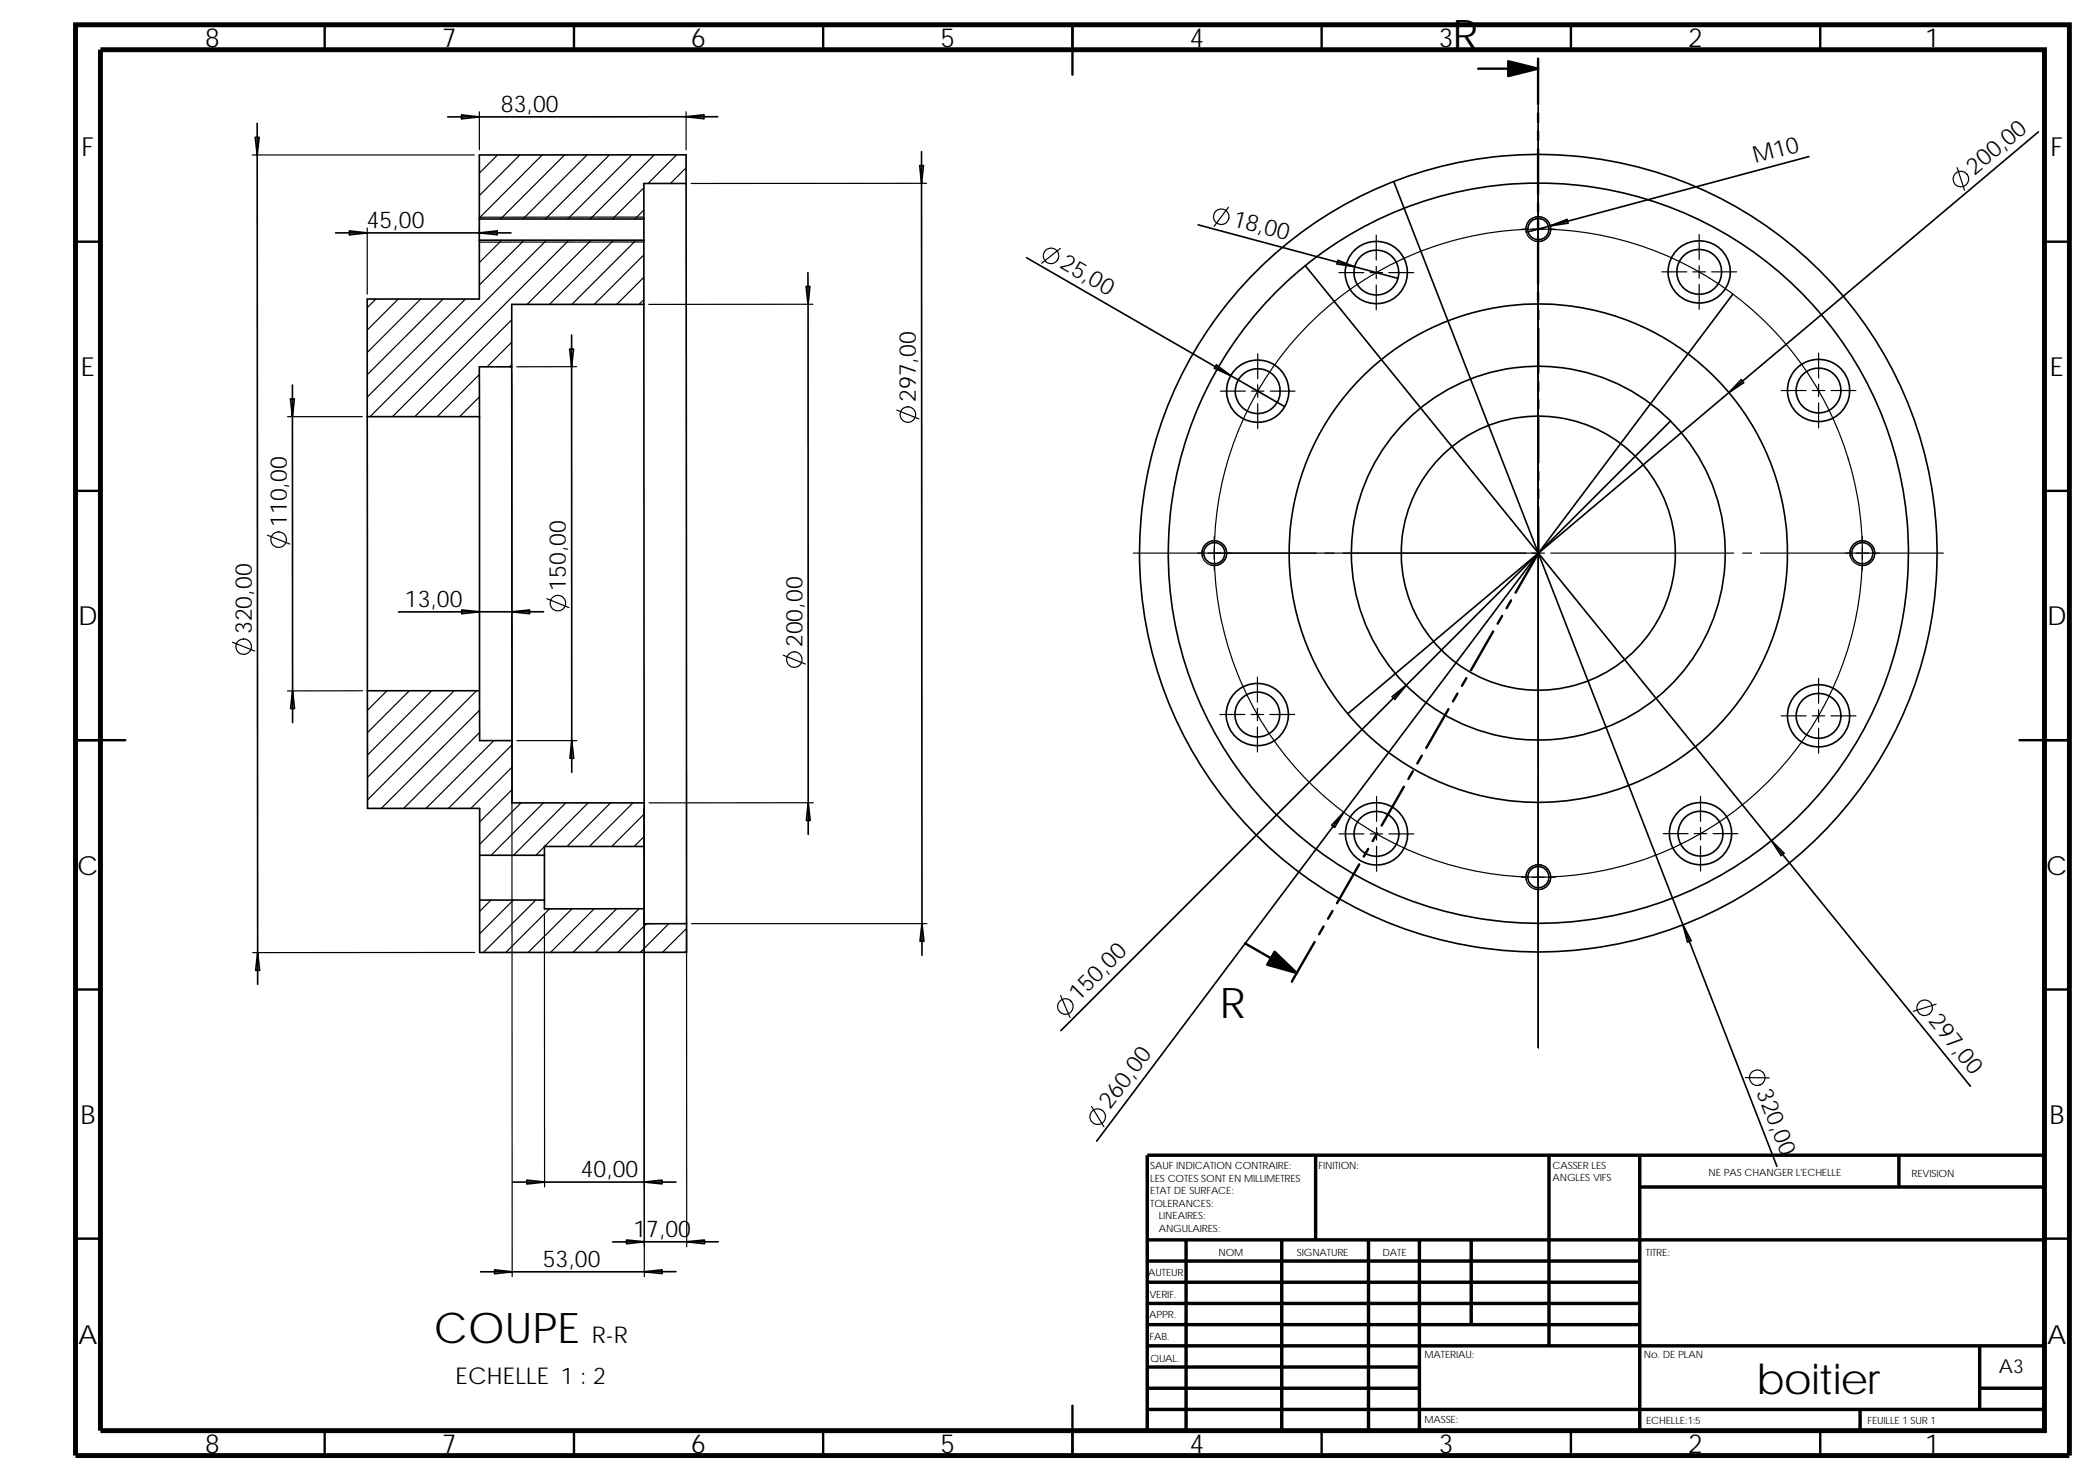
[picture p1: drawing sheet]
<svg xmlns="http://www.w3.org/2000/svg" width="297mm" height="210mm" viewBox="0 0 297 210" stroke-linecap="round" stroke-linejoin="round" font-family="sans-serif">
<g fill="none" stroke="#000" stroke-width=".34">
<path d="M46 3.5v3.5M81.4 3.5v3.5M116.7 3.5v3.5M152.1 3.5v7.1M187.4 3.5v3.5M209.6 9.7h8.5M218.1 8.3v6.5M218.1 16.1v1.2M218.1 18.6v1.3M222.7 3.5v3.5M258.1 3.5v3.5M10.7 34.3h3.5"/>
<path d="M218.1 21.1v6.4M218.1 28.8v1.2M218.1 31.3v1.3M218.1 33.8v6.4M289.9 34.3h3.5M218.1 41.5v1.2M218.1 44v1.3M218.1 46.5v6.4M218.1 54.1v1.3M218.1 56.7v1.3M218.1 59.2v6.4M10.7 69.6h3.5"/>
<path d="M218.1 71.9v6.5l-3.2 5.6M218.1 66.8v1.3M218.1 69.4v1.3M289.9 69.6h3.5M206.6 98.3l-.6 1.1M207.9 96.1l-.6 1.1M211.7 89.5l-3.1 5.5M213 87.3l-.7 1.1M214.2 85.1l-.6 1.1M10.7 104.9h7.1M195.3 118.2l-.7 1.1M199 111.5l-3.1 5.6"/>
<path d="M200.3 109.3l-.6 1.1M201.6 107.1l-.6 1.1M205.4 100.5l-3.2 5.5M286.3 104.9h7.1M176.5 133.8l7.4 4.2M186.4 133.6l-3.2 5.6M187.7 131.4l-.7 1.1M188.9 129.2l-.6 1.1M192.7 122.6l-3.1 5.5M194 120.4l-.6 1.1M10.7 140.3h3.5M289.9 140.3h3.5"/>
<path d="M10.7 175.6h3.5M289.9 175.6h3.5M152.1 199.3v7.1M46 202.8v3.6M81.4 202.8v3.6M116.7 202.8v3.6M187.4 202.8v3.6M222.7 202.8v3.6M258.1 202.8v3.6"/>
</g>
<g fill="none" stroke="#000" stroke-width=".49">
<path d="M162.7 178.8h69.8M162.7 175.8h127.2M168.2 175.8v27M181.7 175.8v27M186.5 163.8v12M194 175.8v27M201.2 175.8v27M208.6 175.8v12M219.6 163.8v27M232.5 163.8v39M232.5 168.3h57.4M269.2 163.8v4.5"/>
<path d="M289.9 163.8h-127.2v39M162.7 187.8h69.8M162.7 184.8h69.8M162.7 181.8h69.8M162.7 199.8h127.2M162.7 196.8h38.5M162.7 193.8h38.5M162.7 190.8h127.2M263.7 199.8v3M280.7 196.8h9.2M280.7 190.8v9"/>
</g>
<path d="M10.7 3.5h282.7v202.9h-282.7zM14.2 7h275.7v195.8h-275.7z" fill="none" stroke="#000" stroke-width=".7" stroke-linecap="butt"/>
<g fill="none" stroke="#000" stroke-width=".23">
<path d="M36.2 19.5h.5l-.2 2.5zM36.5 17.5v4.5M63.5 16.6h4.5M65.4 16.3l2.6 .3-2.6 .2zM97.3 16.6l2.5-.3v.5zM101.8 16.6h-33.8M289 18.7l-43.9 37M36.5 22v117.6M47.6 33h24.9M49.5 32.7l2.6 .3-2.6 .3zM68 33l2.5-.3v.6zM68 34.1h23.3"/>
<path d="M68 31.1h23.3M68 31.1v3M68 34.1v8.3h-15.9v16.7M91.3 31.1v3M91.3 34.1v9.1M97.3 26v105M97.3 26v-4.1l-29.3 .1v9.1M97.3 26h-6v5.1M114.6 38.7v75.1M130.4 23.5h.5l-.2 2.5zM130.7 21.5v109.5M145.5 36.5l36.7 21.2"/>
<path d="M169.9 31.9l28.3 7.6M185.1 37.7l66.1 81.5M189.7 36.9l2.4 .9-2.5-.4zM197.6 25.7l41 105.4M256.5 22.2l-36.7 9.8 2.4-.9 .1 .5-2.5 .4-3.4 .9M41.2 56.6h.5l-.2 2.5zM41.5 54.6v43.4M52.1 59.1h15.9M52.1 59.1v38.8M68 59.1v38.8M72.6 52v53M72.6 52h-4.6v7.1"/>
<path d="M80.8 49.5h.5l-.3 2.5zM81 52l.1 57.5M81 47.5v4.5M91.3 43.2v70.6M91.3 43.2h-18.7v8.8M114.3 40.6h.5l-.2 2.5zM172.5 51.8l2 1.5-2.3-1.1zM236.9 59.7l-86.5 86.4M245.1 55.7l-54 45.5M245.7 41.7l-55.2 73.5M246.9 53.8l.3 .5-2.1 1.4zM41.5 98l.3 2.5h-.6z"/>
<path d="M41.5 98v4.4M52.1 97.9h15.9M52.1 97.9v16.7h15.9v6.7M65.5 86.5l2.5 .2-2.5 .3zM68 86.7h9.1M68 86.7l-11.5 .1M68 97.9v7.1h4.6M72.6 86.7l2.5-.2v.5zM197.4 98.8l2-1.6-1.6 1.9zM72.6 105v8.8h18.7M81.1 105l.2 2.5h-.5zM91.3 113.8v6.2"/>
<path d="M114.6 113.8l.3 2.5h-.6zM114.6 113.8v4.5M190.5 115.2l-1.3 2.1-.4-.3zM190.5 115.2l-35 46.6M251.2 119.2l1.7 1.8-.4 .3zM251.2 119.2l28.2 34.8M36.5 135.1l.3 2.5h-.5zM68 127.6h9.2M68 121.3v6.3M68 127.6v7.4h29.3v-4M68 121.3h9.2M77.2 127.6v1.3l14.1-.1"/>
<path d="M77.2 121.3v6.3M91.3 120v8.8M91.3 128.8v2.2h6M91.3 120h-14.1v1.3M130.7 131l.3 2.5h-.6zM130.7 131v4.4M238.6 131.1l1.2 2.3-.5 .2zM238.6 131.1l13.3 34.3M72.7 167.6h4.5M74.7 167.3l2.5 .3-2.5 .3zM77.2 167.6h18.6M88.8 175.8l2.6 .3-2.6 .2z"/>
<path d="M91.4 167.6l2.5-.3v.6zM91.4 176.1h10.5M91.4 176.1h-4.5M97.4 176.1l2.5-.3v.5zM68.1 180.3h4.5M70.1 180l2.5 .3-2.5 .3zM91.4 180.3l2.5-.3v.6zM95.8 180.3h-23.2"/>
<circle cx="195.1" cy="38.6" r="4.4"/>
<circle cx="195.1" cy="38.6" r="3.2"/>
<circle cx="218.1" cy="32.5" r="1.5"/>
<circle cx="240.9" cy="38.5" r="3.2"/>
<circle cx="240.9" cy="38.6" r="4.4"/>
<circle cx="178.3" cy="55.5" r="3.2"/>
<circle cx="178.3" cy="55.5" r="4.4"/>
<circle cx="257.8" cy="55.4" r="4.4"/>
<circle cx="257.8" cy="55.4" r="3.2"/>
<circle cx="172.2" cy="78.4" r="1.5"/>
<circle cx="218.1" cy="78.4" r="35.3"/>
<circle cx="218.1" cy="78.4" r="19.4"/>
<circle cx="218.1" cy="78.4" r="52.5"/>
<circle cx="218.1" cy="78.4" r="26.5"/>
<circle cx="218.1" cy="78.4" r="56.5"/>
<circle cx="264.1" cy="78.4" r="1.5"/>
<circle cx="178.3" cy="101.3" r="4.4"/>
<circle cx="178.3" cy="101.3" r="3.2"/>
<circle cx="195.2" cy="118.2" r="4.4"/>
<circle cx="195.2" cy="118.2" r="3.2"/>
<circle cx="241.1" cy="118.2" r="3.2"/>
<circle cx="241.1" cy="118.2" r="4.4"/>
<circle cx="257.8" cy="101.5" r="4.4"/>
<circle cx="257.8" cy="101.5" r="3.2"/>
<circle cx="218.1" cy="124.4" r="1.51"/>
</g>
<g fill="none" stroke="#000" stroke-width=".17">
<path d="M68 15.9v5.4M97.3 15.9v5.3M218.1 8.3v140.2M35.8 22h31.4M52.1 32.3v9.4M68 32.3v1.1M68 34.1h.1M70.5 22l-2.5 2.6M71.1 34.1l-3.1 3.1M73.7 21.9l-5.7 5.8M74.3 34.1l-6.3 6.3M76.9 21.9l-8.9 9"/>
<path d="M77.5 34.1l-25 25M80.1 21.9l-9.1 9.2M80.7 34.1l-25.1 25M83.2 21.9l-9.1 9.2M83.8 34.1l-9.1 9.1M86.4 21.9l-9.1 9.2M87 34.1l-9.1 9.1M89.6 21.9l-9.1 9.2M90.2 34.1l-9.1 9.1M91.3 36.1l-7 7.1M91.3 39.3l-3.9 3.9M91.3 29.8l-1.3 1.3"/>
<path d="M91.3 26.6l-4.5 4.5M91.3 30.8h-23.3M91.3 34.3h-23.3M92.8 21.9l-9.1 9.2M95.9 21.9l-4 4.1M97.3 23.8l-2.2 2.2M131.4 26h-33.4M150.3 35.2l-2.6 2.1M174.2 29.4l-2.1 2.7M189.8 38.7h3.6M194.3 38.7h1.7M195.1 37.8v1.7"/>
<path d="M195.1 33.3v3.6M196.9 38.7h3.5M215.7 32.5h.6M216.4 32.9a1.77 1.77 0 0 1 1.6-2.2 1.77 1.77 0 0 1 1.9 2 1.77 1.77 0 0 1-2.2 1.5M217.2 32.5h1.8M219.9 32.5h.6M235.6 38.5h3.6M240 38.5h1.8M240.9 37.7v1.7M240.9 33.3v3.5M242.7 38.5h3.5M277.5 23.8l1.1 3.2"/>
<path d="M40.8 59.1h10.6M53.3 42.4l-1.2 1.2M56.5 42.4l-4.4 4.4M59.6 42.4l-7.5 7.6M62.8 42.4l-10.7 10.7M66 42.4l-13.9 13.9M68 53.1l-6 6M68 56.3l-2.8 2.8M72.6 51.7l-.4 .3M72.6 48.5l-3.5 3.5M72.6 45.3l-13.8 13.8M72.6 52.7v128.3"/>
<path d="M81.8 52h-8.5M91.3 42.5l-.7 .7M115.3 43.1l-23.3 .1M127.1 58.1l3.2 1.3M173 55.5h3.6M177.4 55.5h1.8M178.3 54.6v1.7M178.3 50.2v3.5M178.3 57.2v3.6M180.1 55.5h3.5M195.1 40.4v3.5M240.9 40.3v3.6"/>
<path d="M252.5 55.4h3.6M257 55.4h1.7M257.8 54.5v1.7M257.8 50.1v3.5M257.8 57.1v3.6M259.6 55.4h3.5M37.9 75.9l3.2 1.2M160.7 78.4h58.3M170.5 78.9a1.76 1.76 0 0 1 1.5-2.2 1.76 1.76 0 0 1 1.9 1.9 1.76 1.76 0 0 1-2.2 1.5M172.2 77.6v1.7M172.2 76.1v.6M219.9 78.4h25.9"/>
<path d="M247.1 78.4h1.2M249.6 78.4h25.9M262.3 78.9a1.77 1.77 0 0 1 1.6-2.2 1.77 1.77 0 0 1 1.9 1.9 1.77 1.77 0 0 1-2.2 1.5M264.1 77.6v1.7M264.1 76.1v.6M33 91.1l3.1 1.2M51.4 97.9l-10.6 .1M54.9 97.9l-2.8 2.8M58 97.9l-5.9 6M61.2 97.9l-9.1 9.2M64.4 97.9l-12.3 12.3M67.6 97.9l-15.5 15.5"/>
<path d="M77.5 84.9l3.2 1.2M111.1 92.9l3.1 1.2M172.2 80.2v.6M178.3 96v3.5M257.8 96.2v3.5M264.1 80.2v.6M68 100.7l-13.9 13.9M68 103.8l-10.8 10.8M70 105l-9.6 9.6M72.6 105.6l-9 9M72.6 108.8l-5.8 5.8M72.6 112l-4.6 4.5"/>
<path d="M73.3 105h8.5M73.9 113.8l-5.9 5.9M77 113.8l-7.4 7.5M80.2 113.8l-7.4 7.5M83.4 113.8l-7.4 7.5M86.6 113.8l-6.2 6.2M89.7 113.8l-6.1 6.2M91.3 115.4l-4.6 4.6M91.3 118.6l-1.4 1.4M91.3 114.5l.1 66.5M115.3 113.8h-23.3M173 101.3h3.5"/>
<path d="M177.4 101.3h1.8M178.3 100.4v1.8M178.3 103.1v3.5M180 101.3h3.6M189.9 118.2h3.5M194.3 118.2h1.7M195.2 117.3v1.8M195.2 112.9v3.6M195.2 120v3.5M196.9 118.2h3.6M235.8 118.2h3.5M240.2 118.2h1.8"/>
<path d="M241.1 117.3v1.8M241.1 112.9v3.5M241.1 120v3.5M242.9 118.2h3.5M252.5 101.5h3.6M257 101.5h1.7M257.8 100.6v1.8M257.8 103.3v3.5M259.6 101.5h3.5M67.3 135l-31.5 .1M69.6 127.6l-1.6 1.6M72.8 127.6l-4.8 4.8"/>
<path d="M76 127.6l-7.5 7.4M77.2 129.6v38.7M77.9 128.9l-6.2 6.1M81.1 128.9l-6.2 6.1M84.3 128.8l-6.2 6.2M87.4 128.8l-6.2 6.2M90.6 128.8l-6.2 6.2M91.6 131l-4 4M94.8 131l-4 4M97.3 131.7l.1 45.1M97.3 131.6l-3.4 3.4M97.3 134.8l-.2 .2"/>
<path d="M98 131h33.4M215.7 124.4h.6M216.4 124.8a1.77 1.77 0 0 1 1.6-2.2 1.77 1.77 0 0 1 1.9 1.9 1.77 1.77 0 0 1-2.2 1.6M217.2 124.4h1.8M219.9 124.4h.6M150.4 141.2l1.3 3.1M154.8 156.9l1.7 2.9M247.5 152.8h3.3M274.5 142.4l-3.2 1"/>
<circle cx="149" cy="36.3" r="1.1"/>
<circle cx="173.2" cy="30.7" r="1.1"/>
<circle cx="218.1" cy="32.5" r="1.76"/>
<circle cx="278" cy="25.4" r="1.1"/>
<circle cx="128.7" cy="58.8" r="1.1"/>
<circle cx="39.5" cy="76.5" r="1.1"/>
<circle cx="172.2" cy="78.4" r="1.76"/>
<circle cx="218.1" cy="78.4" r="45.9"/>
<circle cx="264" cy="78.4" r="1.77"/>
<circle cx="34.5" cy="91.7" r="1.09"/>
<circle cx="79.1" cy="85.5" r="1.1"/>
<circle cx="112.6" cy="93.5" r="1.1"/>
<circle cx="218.1" cy="124.4" r="1.76"/>
<circle cx="151.1" cy="142.7" r="1.1"/>
<circle cx="155.6" cy="158.3" r="1.1"/>
<circle cx="249.1" cy="152.8" r="1.1"/>
<circle cx="272.9" cy="142.9" r="1.1"/>
</g>
<path d="M213.8 8.7l4.3 1-4.3 1.1zM180.7 134.9l3.2 3.1-4.2-1.2z" fill="#000" stroke="#000" stroke-width=".34"/>
<g font-size="6">
<text x="205.9" y="7">R</text>
<text x="173" y="144.4">R</text>
<text x="61.5" y="190.5">COUPE</text>
<text x="249" y="197.7">boitier</text>
</g>
<g font-size="3.7">
<text x="29.1" y="6.7">8</text>
<text x="62.7" y="6.7">7</text>
<text x="98" y="6.7">6</text>
<text x="133.3" y="6.7">5</text>
<text x="168.7" y="6.7">4</text>
<text x="204" y="6.7">3</text>
<text x="239.4" y="6.7">2</text>
<text x="272.9" y="6.7">1</text>
<text x="11.6" y="22.1">F</text>
<text x="290.7" y="22.1">F</text>
<text x="11.5" y="53.3">E</text>
<text x="290.6" y="53.3">E</text>
<text x="11.1" y="88.7">D</text>
<text x="290.3" y="88.7">D</text>
<text x="11" y="124">C</text>
<text x="290.1" y="124">C</text>
<text x="11.4" y="159.3">B</text>
<text x="290.6" y="159.3">B</text>
<text x="11.1" y="190.6">A</text>
<text x="290.3" y="190.6">A</text>
<text x="29.1" y="206">8</text>
<text x="62.7" y="206">7</text>
<text x="98" y="206">6</text>
<text x="133.3" y="206">5</text>
<text x="168.7" y="206">4</text>
<text x="204" y="206">3</text>
<text x="239.4" y="206">2</text>
<text x="272.9" y="206">1</text>
</g>
<g font-size="3.3">
<text x="71" y="15.9">83,00</text>
<text x="248.9" y="23.2" transform="rotate(-15 248.9 23.2)">M10</text>
<text x="279.9" y="24.9" transform="rotate(-40 279.9 24.9)">200,00</text>
<text x="52" y="32.3">45,00</text>
<text x="174.6" y="32" transform="rotate(15 174.6 32)">18,00</text>
<text x="150.1" y="37.9" transform="rotate(30 150.1 37.9)">25,00</text>
<text x="129.9" y="57" transform="rotate(-90 129.9 57)">297,00</text>
<text x="40.7" y="74.7" transform="rotate(-90 40.7 74.7)">110,00</text>
<text x="80.2" y="83.7" transform="rotate(-90 80.2 83.7)">150,00</text>
<text x="35.7" y="89.9" transform="rotate(-90 35.7 89.9)">320,00</text>
<text x="57.4" y="86">13,00</text>
<text x="113.8" y="91.8" transform="rotate(-90 113.8 91.8)">200,00</text>
<text x="152.9" y="142.1" transform="rotate(-45 152.9 142.1)">150,00</text>
<text x="273.3" y="144.8" transform="rotate(51 273.3 144.8)">297,00</text>
<text x="249" y="154.8" transform="rotate(69 249 154.8)">320,00</text>
<text x="157.4" y="157.4" transform="rotate(-53 157.4 157.4)">260,00</text>
<text x="82.3" y="166.9">40,00</text>
<text x="77" y="179.6">53,00</text>
<text x="89.8" y="175.4">17,00</text>
<text x="83.9" y="190.5">R-R</text>
<text x="64.6" y="196.3">ECHELLE 1 : 2</text>
</g>
<text font-size="2.7" x="283.4" y="194.7">A3</text>
<g font-size="1.4">
<text x="163.1" y="165.8">SAUF INDICATION CONTRAIRE:</text>
<text x="163.1" y="167.6">LES COTES SONT EN MILLIMETRES</text>
<text x="186.9" y="165.8">FINITION:</text>
<text x="220.1" y="167.5">ANGLES VIFS</text>
<text x="220.1" y="165.7">CASSER LES</text>
<text x="242.2" y="166.8">NE PAS CHANGER L'ECHELLE</text>
<text x="271" y="166.9">REVISION</text>
<text x="163.1" y="169.3">ETAT DE SURFACE:</text>
<text x="163.1" y="171.1">TOLERANCES:</text>
<text x="164.3" y="172.9">LINEAIRES:</text>
<text x="164.3" y="174.6">ANGULAIRES:</text>
<text x="172.8" y="178.1">NOM</text>
<text x="183.9" y="178.1">SIGNATURE</text>
<text x="196" y="178.1">DATE</text>
<text x="233.4" y="178.1">TITRE:</text>
<text x="162.8" y="181">AUTEUR</text>
<text x="163" y="184">VERIF.</text>
<text x="162.9" y="186.9">APPR.</text>
<text x="163" y="189.9">FAB.</text>
<text x="163.1" y="193.1">QUAL.</text>
<text x="202" y="192.6">MATERIAU:</text>
<text x="233.1" y="192.6">No. DE PLAN</text>
<text x="202" y="201.8">MASSE:</text>
<text x="233.4" y="201.8">ECHELLE:1:5</text>
<text x="264.8" y="201.8">FEUILLE 1 SUR 1</text>
</g>
</svg>
